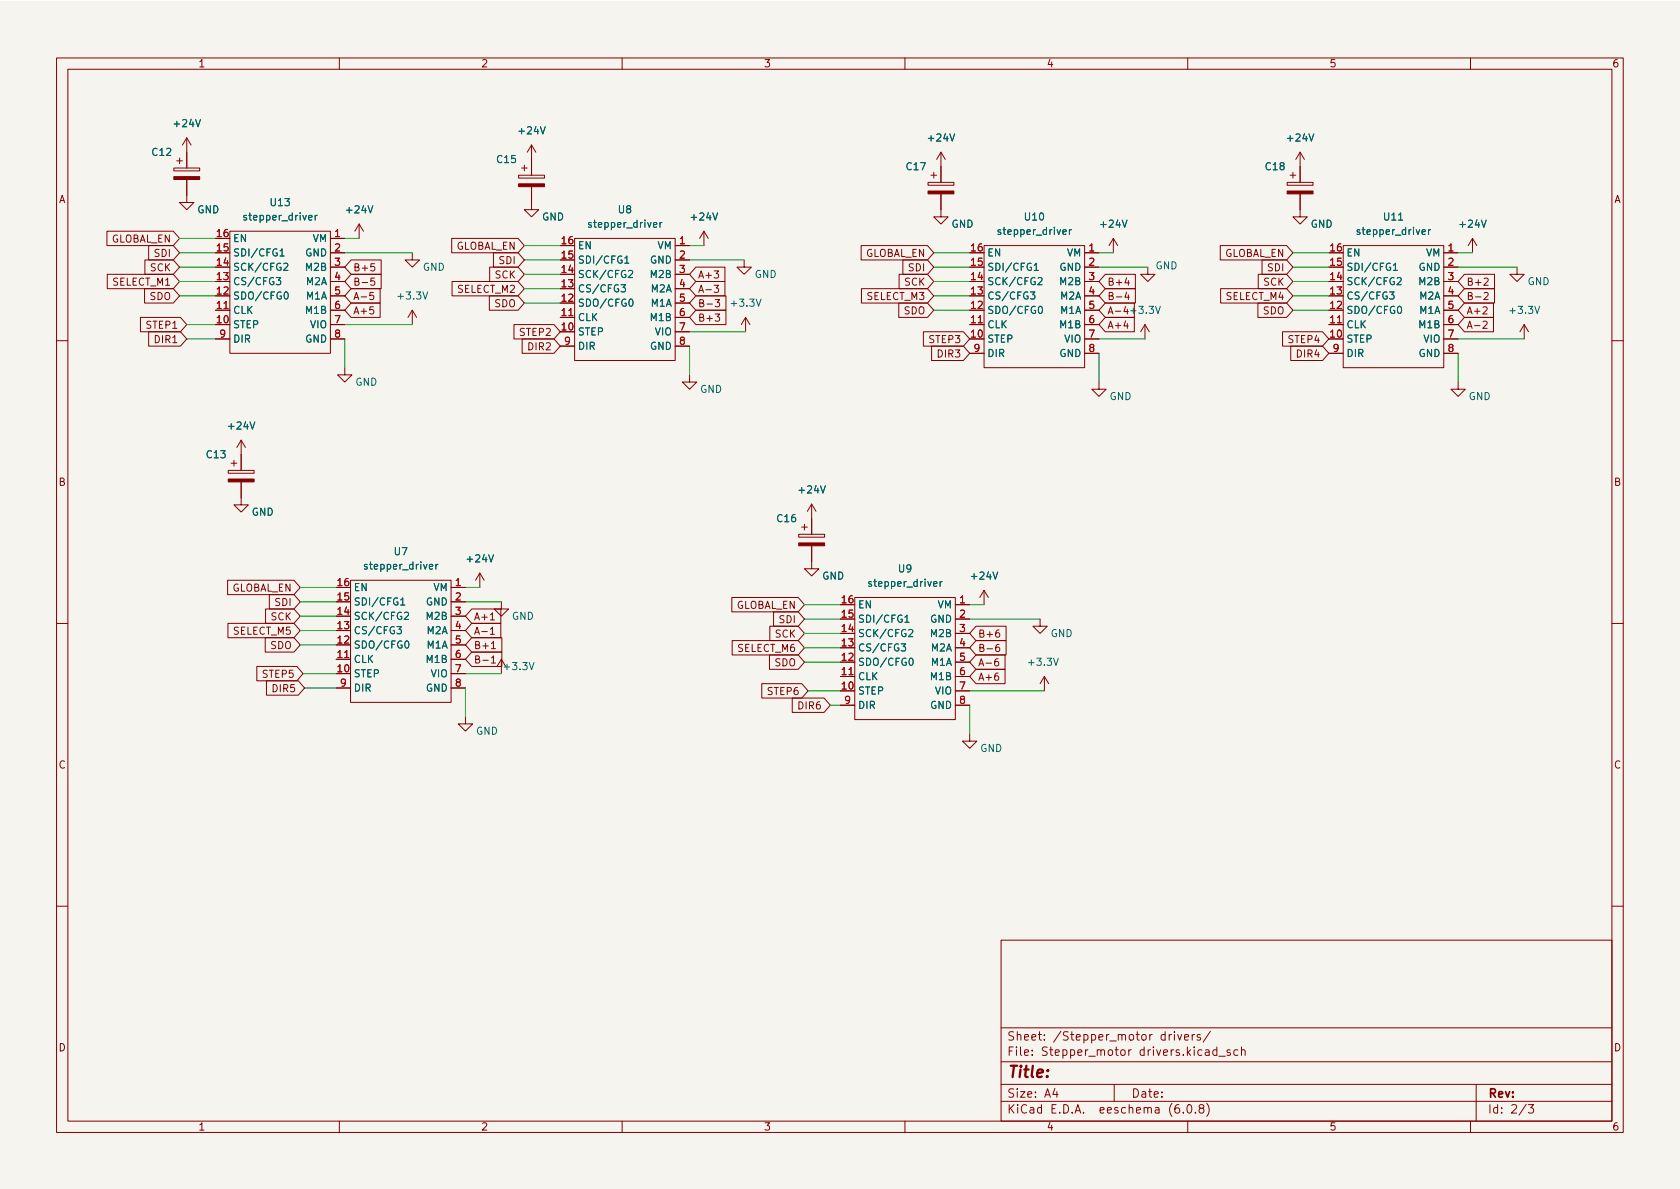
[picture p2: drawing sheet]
<svg xmlns="http://www.w3.org/2000/svg" width="297mm" height="210mm" viewBox="0 0 297 210" stroke-linecap="round" stroke-linejoin="round" font-family="sans-serif">
<path d="M0 .2h297v210.1h-297z" fill="#f5f4ef" stroke="#f5f4ef" stroke-width=".18"/>
<g fill="none" stroke="#840000" stroke-width=".18">
<path d="M10 10.2h277v190.1h-277zM12 12.2h273v186.1h-273zM60 10.2v2M110 10.2v2M160 10.2v2M210 10.2v2M260 10.2v2M30.7 29.7h4.6v.5h-4.6zM31.2 28.4h1.1M31.7 27.9v1.1M33 31.7v4.1h1.3l-1.3 1.3-1.3-1.3h1.3M33 24.4v5.3"/>
<path d="M33 24.4l-.7 1.2M33 24.4l.8 1.2M63.5 39.6l-.8 1.3M63.5 39.6v2.6M63.5 39.6l.8 1.3M91.7 31h4.6v.5h-4.6zM92.2 29.7h1M92.7 29.2v1M94 33v4.1h1.2l-1.2 1.2-1.3-1.2h1.3M94 25.6l-.8 1.3M94 25.6v5.4M94 25.6l.7 1.3"/>
<path d="M164.1 32.3h4.6v.5h-4.6zM164.6 31h1M165.1 30.5v1M166.4 34.3v4h1.2l-1.2 1.3-1.3-1.3h1.3M166.4 26.9v5.4M166.4 26.9l-.8 1.3M166.4 26.9l.7 1.3M227.6 32.3h4.6v.5h-4.6zM228.1 31h1M228.6 30.5v1M229.9 34.3v4h1.2l-1.2 1.3-1.3-1.3h1.3M229.9 26.9v5.4"/>
<path d="M229.9 26.9l-.8 1.3M229.9 26.9l.7 1.3M18.9 40.9h11.7l1.1 1.3-1.1 1.2h-11.7zM19 48.5h11.6l1.1 1.3-1.1 1.2h-11.6zM24.8 56.1h7.1l1.1 1.3-1.1 1.3h-7.1zM25.6 51h5l1.1 1.3-1.1 1.3h-5zM25.6 46h5l1.1 1.2-1.1 1.3h-5zM26.3 58.7h5.6l1.1 1.2-1.1 1.3h-5.6zM26.3 43.4h4.3l1.1 1.3-1.1 1.3h-4.3zM38.1 54.9h2.5M38.1 59.9h2.5M40.6 40.9h17.8v21.6h-17.8z"/>
<path d="M58.4 44.7h2.6M58.4 57.4h2.6M58.4 47.2h2.6M58.4 49.8h2.6M58.4 52.3h2.6M58.4 54.9h2.6M58.4 59.9h2.6M58.4 42.2h2.6M62.1 48.5h5.3v2.5h-5.3l-1.1-1.2zM62.1 51h5.1v2.6h-5.1l-1.1-1.3zM62.1 46h5.3v2.5h-5.3l-1.1-1.3zM62.1 53.6h5.1v2.5h-5.1l-1.1-1.2z"/>
<path d="M66 51.7h-.6v.6l.1-.1 .5 .1 .1 .1-.1 .5-.1 .1-.5-.1M66.2 49.2h-.6l-.1 .6 .2-.1h.5l.1 .2-.1 .4-.2 .1-.5-.1M66.2 46.6h-.6l-.1 .6 .2-.1 .5 .1 .1 .2-.1 .4-.2 .1-.5-.1M72.9 44.7v1.3h1.3l-1.3 1.2-1.3-1.2h1.3M72.9 54.9l-.8 1.2M72.9 54.9v2.5M72.9 54.9l.8 1.2M79.9 42.2h11.7l1.1 1.2-1.1 1.3h-11.7zM79.9 49.8h11.7l1.1 1.2-1.1 1.3h-11.7zM86.5 52.3h5.1l1.1 1.3-1.1 1.3h-5.1zM86.6 47.2h5l1.1 1.3-1.1 1.3h-5zM87.2 44.7h4.4l1.1 1.3-1.1 1.2h-4.4z"/>
<path d="M90.9 57.4h7l1.2 1.3-1.2 1.2h-7zM92.3 59.9h5.6l1.2 1.3-1.2 1.3h-5.6zM99.1 56.1h2.5M101.6 42.2h17.8v21.5h-17.8zM119.4 43.4h2.5M119.4 56.1h2.5M119.4 46h2.5M119.4 48.5h2.5M119.4 51h2.5M119.4 53.6h2.5M119.4 58.7h2.5M123 49.8h5.2v2.5h-5.2l-1.1-1.3z"/>
<path d="M123 47.2h5.2v2.6h-5.2l-1.1-1.3zM123 52.3h5.4v2.6h-5.4l-1.1-1.3zM123 54.9h5.4v2.5h-5.4l-1.1-1.3zM124.5 40.9l-.8 1.3M124.5 40.9v2.5M124.5 40.9l.7 1.3M126.3 50.4h.8l-.5 .5 .4 .1v.6l-.2 .1-.5-.1M126.4 53h.8l-.4 .5 .4 .1v.5l-.2 .2-.6-.2M126.4 55.5h.8l-.4 .5 .4 .1v.6l-.2 .1-.6-.1M131.6 46v1.2h1.2l-1.2 1.3-1.3-1.3h1.3M131.8 56.1l-.7 1.3M131.8 56.1v2.6"/>
<path d="M131.8 56.1l.8 1.3M152.3 43.4h11.7l1.1 1.3-1.1 1.3h-11.7zM152.3 51h11.7l1.1 1.3-1.1 1.3h-11.7zM158.9 53.6h5.1l1.1 1.3-1.1 1.2h-5.1zM159 48.5h5l1.1 1.3-1.1 1.2h-5zM159.6 46h4.4l1.1 1.2-1.1 1.3h-4.4zM163.3 58.7h7l1.1 1.2-1.1 1.3h-7zM171.4 57.4h2.6M174 43.4h17.8v21.6h-17.8zM191.8 44.7h2.5M191.8 57.4h2.5M191.8 47.2h2.5"/>
<path d="M191.8 49.8h2.5M191.8 52.3h2.5M191.8 54.9h2.5M191.8 59.9h2.5M195.4 51h5.3v2.6h-5.3l-1.1-1.3zM195.4 48.5h5.3v2.5h-5.3l-1.1-1.2zM195.4 53.6h5.2v2.5h-5.2l-1.1-1.2zM195.4 56.1h5.2v2.6h-5.2l-1.1-1.3zM196.8 42.2l-.7 1.2M196.8 42.2v2.5M196.8 42.2l.8 1.2M199 54.2l-.3 .9h.8"/>
<path d="M199 56.7l-.3 .9h.8M199.2 51.7l-.3 .9h.8M199.2 49.1l-.3 .9h.8M199.3 54.7v.8M199.5 49.6v.8M199.5 52.1v.9M202.4 57.4l-.7 1.3M202.4 57.4v2.5M202.4 57.4l.8 1.3M202.9 47.2v1.3h1.3l-1.3 1.3-1.2-1.3h1.2M215.8 43.4h11.7l1.1 1.3-1.1 1.3h-11.7zM215.8 51h11.7l1.1 1.3-1.1 1.3h-11.7z"/>
<path d="M222.4 53.6h5.1l1.1 1.3-1.1 1.2h-5.1zM222.5 48.5h5l1.1 1.3-1.1 1.2h-5zM223.1 46h4.4l1.1 1.2-1.1 1.3h-4.4zM226.8 58.7h7l1.1 1.2-1.1 1.3h-7zM234.9 57.4h2.6M237.5 43.4h17.8v21.6h-17.8zM255.3 44.7h2.5M255.3 57.4h2.5M255.3 47.2h2.5M255.3 49.8h2.5M255.3 52.3h2.5M255.3 54.9h2.5"/>
<path d="M255.3 59.9h2.5M258.9 51h5.3v2.6h-5.3l-1.1-1.3zM258.9 48.5h5.3v2.5h-5.3l-1.1-1.2zM258.9 56.1h5.2v2.6h-5.2l-1.1-1.3zM258.9 53.6h5.2v2.5h-5.2l-1.1-1.2zM260.3 42.2l-.7 1.2M260.3 42.2v2.5M260.3 42.2l.8 1.2M262.2 56.9l.5-.1 .2 .4-.7 .9h.7M262.4 51.8l.5-.1 .2 .4-.8 .9h.8M262.4 49.3l.5-.1 .2 .3-.8 .9h.8M268.2 47.2v1.3h1.3l-1.3 1.3-1.2-1.3h1.2"/>
<path d="M269.5 57.4l-.8 1.3M269.5 57.4v2.5M269.5 57.4l.8 1.3M10 60.2h2M42.6 77.8v5.4M42.6 77.8l-.7 1.3M42.6 77.8l.8 1.3M61 65v1.3h1.2l-1.2 1.3-1.3-1.3h1.3M99.1 61.2h2.5M119.4 61.2h2.5M121.9 66.3v1.3h1.3l-1.3 1.2-1.3-1.2h1.3M164.7 61.2h5.6l1.1 1.3-1.1 1.2h-5.6z"/>
<path d="M171.4 62.5h2.6M191.8 62.5h2.5M194.3 67.6v1.2h1.3l-1.3 1.3-1.3-1.3h1.3M228.2 61.2h5.6l1.1 1.3-1.1 1.2h-5.6zM234.9 62.5h2.6M255.3 62.5h2.5M257.8 67.6v1.2h1.3l-1.3 1.3-1.3-1.3h1.3M285 60.2h2M40.4 83.2h4.5v.5h-4.5zM40.9 81.9h1M41.4 81.4v1M42.6 85.2v4.1h1.3l-1.3 1.2-1.2-1.2h1.2"/>
<path d="M141.2 94.5h4.6v.5h-4.6zM141.7 93.2h1M142.2 92.7v1M143.5 96.5v4.1h1.3l-1.3 1.2-1.3-1.2h1.3M143.5 89.1v5.4M143.5 89.1l-.8 1.3M143.5 89.1l.8 1.3M10 110.2h2M40.2 102.6h11.8l1.1 1.3-1.1 1.3h-11.8zM40.3 110.2h11.7l1.1 1.3-1.1 1.3h-11.7zM45.4 117.8h7.1l1.1 1.3-1.1 1.3h-7.1zM46.9 112.8h5.1l1.1 1.2-1.1 1.3h-5.1z"/>
<path d="M47 107.7h5l1.1 1.3-1.1 1.2h-5zM47.6 105.1h4.4l1.1 1.3-1.1 1.3h-4.4zM59.4 116.6h2.6M62 102.6h17.8v21.6h-17.8zM79.8 103.9h2.5M79.8 116.6h2.5M79.8 106.4h2.5M79.8 109h2.5M79.8 111.5h2.5M79.8 114h2.5M79.8 119.1h2.5M83.4 107.7h5.1v2.5h-5.1l-1.1-1.2z"/>
<path d="M83.4 110.2h5.1v2.6h-5.1l-1.1-1.3zM83.4 115.3h5.3v2.6h-5.3l-1.1-1.3zM83.4 112.8h5.3v2.5h-5.3l-1.1-1.3zM84.8 101.3l-.7 1.3M84.8 101.3v2.6M84.8 101.3l.8 1.3M86.7 111.3l.4-.4v1.3M86.7 109.6h.7M86.7 112.2h.7M86.9 116.3l.3-.3v1.2M86.9 113.8l.3-.4v1.3M86.9 117.2h.7"/>
<path d="M86.9 114.7h.7M88.6 106.4v1.3h1.3l-1.3 1.3-1.2-1.3h1.2M88.6 116.6l-.7 1.3M88.6 116.6v2.5M88.6 116.6l.8 1.3M129.4 105.7h11.7l1.1 1.2-1.1 1.3h-11.7zM129.5 113.3h11.6l1.1 1.2-1.1 1.3h-11.6zM136 115.8h5.1l1.1 1.3-1.1 1.3h-5.1zM136.1 110.7h5l1.1 1.3-1.1 1.3h-5zM136.8 108.2h4.3l1.1 1.3-1.1 1.2h-4.3zM148.6 119.6h2.5M151.1 105.7h17.8v21.5h-17.8z"/>
<path d="M168.9 106.9h2.5M168.9 119.6h2.5M168.9 109.5h2.5M168.9 112h2.5M168.9 114.5h2.5M168.9 117.1h2.5M172.6 115.8h5.1v2.6h-5.1l-1.2-1.3zM172.6 113.3h5.3v2.5h-5.3l-1.2-1.3zM172.6 110.7h5.3v2.6h-5.3l-1.2-1.3zM172.6 118.4h5.1v2.5h-5.1l-1.2-1.3zM174 104.4l-.8 1.3M174 104.4v2.5"/>
<path d="M174 104.4l.8 1.3M176.5 116.5h-.4a.86 .86 0 0 0 0 1.3l.4-.2 .1-.4-.3-.2h-.3l-.1 .2M176.6 113.9l-.3 .1a.86 .86 0 0 0 0 1.2l.4-.1 .1-.4-.3-.3h-.2l-.3 .3M176.6 111.4l-.3 .1a.86 .86 0 0 0 0 1.2l.4-.1 .1-.5-.3-.2h-.3l-.2 .2M183.9 109.5v1.2h1.3l-1.3 1.3-1.3-1.3h1.3M184.7 119.6l-.8 1.3M184.7 119.6v2.6M184.7 119.6l.7 1.3M285 110.2h2M47.1 120.4h5.6l1.1 1.3-1.1 1.2h-5.6zM59.4 121.7h2.6M79.8 121.7h2.5"/>
<path d="M82.3 126.7v1.3h1.3l-1.3 1.3-1.3-1.3h1.3M134.7 120.9h7.1l1.1 1.3-1.1 1.2h-7.1zM140.1 123.4h5.6l1.1 1.3-1.1 1.3h-5.6zM148.6 124.7h2.5M168.9 122.2h2.5M168.9 124.7h2.5M171.4 129.8v1.3h1.3l-1.3 1.2-1.2-1.2h1.2M10 160.2h2M177 166.3h108v32h-108zM285 160.2h2M60 198.3v2M110 198.3v2"/>
<path d="M160 198.3v2M177 194.8h108M177 191.8h108M177 187.8h108M177 181.8h108M186.5 192.5l-.4 1h1M186.9 193v1M197 191.8v3M207.6 182.4v.2M207.6 182.9v1M208.2 182.9l.4 1 .3-1M208.4 195.3a.59 .59 0 0 0-.7 .7v.5l.2 .3h.4l.2-.1 .1-.5-.2-.2-.4-.1-.3 .3"/>
<path d="M209.2 196.7v.1M209.4 183.4l.7-.1v-.3l-.5-.1-.2 .2 .1 .8h.6M210 198.3v2M210.1 195.4l.1-.1a.81 .81 0 0 1 .6 .7 .81 .81 0 0 1-.3 .8h-.1a.81 .81 0 0 1-.6-.6 .81 .81 0 0 1 .3-.8zM210.8 182.9v1M211.2 182.9l-.3 .1-.1 .2M211.4 196.7v.1M212.2 183l-.3-.1-.3 .2 .1 .3 .5 .1v.4h-.6M212.3 196l-.3-.3 .1-.2 .2-.2 .4 .1 .2 .2-.1 .2-.7 .2-.1 .3 .1 .4 .2 .1h.3l.3-.3v-.2l-.3-.3M213.1 185.7h.6l.1 .9M213.4 195.1a1.72 1.72 0 0 1 0 2.3M213.8 186l-.5 .1a.29 .29 0 0 0-.2 .2 .29 .29 0 0 0 .2 .3h.5"/>
<path d="M214 182.4l-1.3 1.9M215.1 185.7l-.4-.1-.3 .3v.4l.2 .3h.5M215.1 185.1v1.5M215.5 186.8h1.1M217.5 185.7l-.4-.1-.2 .2 .1 .3 .5 .1v.4h-.6M218.9 185.7l-.5-.1-.3 .3v.4l.2 .3h.6M219.5 185.8l.2-.2 .4 .1v.9M219.5 185.1v1.5M260 198.3v2M261 191.8v6.5M269.9 195.3l-1.3 1.9M270.2 195.3h1l-.6 .6 .5 .1v.7l-.2 .1h-.5l-.2-.1"/>
</g>
<g fill="#840000" stroke="#840000" stroke-width=".18">
<path d="M40.4 84.7h4.5v.5h-4.5z"/>
<path d="M141.2 96h4.6v.5h-4.6z"/>
<path d="M227.6 33.8h4.6v.5h-4.6z"/>
<path d="M91.7 32.5h4.6v.5h-4.6z"/>
<path d="M164.1 33.8h4.6v.5h-4.6z"/>
<path d="M30.7 31.2h4.6v.5h-4.6z"/>
</g>
<g fill="none" stroke="#006464" stroke-width=".18">
<path d="M55.7 38.1v.8M56.1 38.1l-.4 .2M116.7 39.3v.9M117.1 39.3l-.4 .3M48.8 49.1h.8l-.4 .5 .4 .1v.5l-.2 .2-.6-.2M49.5 44.4l.4-.4v1.3M49.5 45.3h.7M50.2 46.7l.5-.2 .2 .4-.8 .9h.8M50.4 51.7l.1-.1a.68 .68 0 0 1 .5 .7 .68 .68 0 0 1-.5 .6l-.1-.1-.2-.4zM109.8 50.4h.8l-.4 .4 .3 .2v.5l-.2 .1-.5-.1M110.5 45.6l.3-.3v1.2M110.5 46.5h.7"/>
<path d="M111.1 47.9l.5-.1 .3 .4-.8 .9h.8M111.4 53l.1-.1a.68 .68 0 0 1 .4 .6 .68 .68 0 0 1-.4 .7 .84 .84 0 0 1-.1-1.2zM182.2 51.6h.8l-.4 .5 .3 .1v.6l-.2 .1-.5-.1M182.9 46.9l.3-.4v1.3M182.9 47.8h.7M183.5 49.2l.5-.1 .3 .3-.8 1h.8M183.8 54.2h.1a.68 .68 0 0 1 .4 .6 .68 .68 0 0 1-.4 .6 .84 .84 0 0 1-.1-1.2zM189.1 40.6v.9M189.4 40.6l-.3 .3M245.7 51.6h.8l-.4 .5 .3 .1v.6l-.2 .1-.5-.1M246.4 46.9l.3-.4v1.3M246.4 47.8h.7"/>
<path d="M247 49.2l.5-.1 .3 .3-.8 1h.8M247.3 54.2h.1a.68 .68 0 0 1 .4 .6 .68 .68 0 0 1-.4 .6 .84 .84 0 0 1-.1-1.2zM252.6 40.6v.9M252.9 40.6l-.3 .3M77.1 99.8v.8M77.4 99.8l-.3 .2M70.2 110.8h.8l-.5 .5 .4 .1v.6l-.2 .1-.5-.1M70.8 106.1l.4-.4v1.3M70.8 107h.8M71.5 108.4l.5-.1 .2 .3-.7 .9h.7M71.7 113.5l.2-.2a.68 .68 0 0 1 .4 .7 .68 .68 0 0 1-.4 .6l-.2-.1-.1-.4zM159.3 113.9h.8l-.4 .4 .4 .2v.5l-.2 .1-.6-.1"/>
<path d="M160 109.1l.4-.3v1.2M160 110h.7M160.7 111.4l.4-.1 .3 .4-.8 .9h.8M160.8 116.5l.2-.1a.68 .68 0 0 1 .5 .6 .68 .68 0 0 1-.5 .7l-.2-.2-.1-.3zM166.2 102.8v.9M166.6 102.8l-.4 .3"/>
</g>
<g fill="none" stroke="#009600" stroke-width=".18">
<path d="M31.7 44.7h6.4M31.7 52.3h6.4M31.7 47.2h6.4M31.7 49.8h6.4M31.7 42.2h6.4M33 59.9h5.1M33 57.4h5.1M61 44.7h11.9M61 42.2h2.5M61 57.4h11.9M61 59.9v5.1M92.7 46h6.4"/>
<path d="M92.7 48.5h6.4M92.7 53.6h6.4M92.7 51h6.4M92.7 43.4h6.4M121.9 58.7h9.9M121.9 46h9.7M121.9 43.4h2.6M165.1 44.7h6.3M165.1 52.3h6.3M165.1 47.2h6.3M165.1 49.8h6.3M165.1 54.9h6.3"/>
<path d="M194.3 44.7h2.5M194.3 47.2h8.6M194.3 59.9h8.1M228.6 44.7h6.3M228.6 52.3h6.3M228.6 47.2h6.3M228.6 49.8h6.3M228.6 54.9h6.3M257.8 44.7h2.5M257.8 47.2h10.4M257.8 59.9h11.7M121.9 61.2v5.1"/>
<path d="M194.3 62.5v5.1M257.8 62.5v5.1M53.1 106.4h6.3M53.1 109h6.3M53.1 111.5h6.3M53.1 114h6.3M53.1 103.9h6.3M53.6 119.1h5.8M82.3 106.4h6.3M82.3 119.1h6.3M82.3 103.9h2.5M142.2 117.1h6.4"/>
<path d="M142.2 106.9h6.4M142.2 109.5h6.4M142.2 114.5h6.4M142.2 112h6.4M171.4 106.9h2.6M171.4 109.5h12.5M53.8 121.7h5.6M82.3 121.7v5M142.9 122.2h5.7M146.8 124.7h1.8M171.4 122.2h13.3M171.4 124.7v5.1"/>
</g>
<text font-size="2.8" fill="#840000" x="178" y="190.6">Title:</text>
<g font-size="2.1" fill="#840000">
<text x="178" y="184">Sheet: /Stepper_motor drivers/</text>
<text x="178" y="186.7">File: Stepper_motor drivers.kicad_sch</text>
<text x="178" y="196.9">KiCad E.D.A. eeschema (6.0.8)</text>
<text x="178" y="194.1">Size: A4</text>
<text x="200" y="194.1">Date:</text>
<text x="263" y="194.1">Rev:</text>
<text x="263" y="196.9">Id: 2/3</text>
</g>
<g font-size="1.8" fill="#840000">
<text x="35" y="11.9">1</text>
<text x="85" y="11.9">2</text>
<text x="135" y="11.9">3</text>
<text x="185" y="11.9">4</text>
<text x="235" y="11.9">5</text>
<text x="285" y="11.9">6</text>
<text x="10.3" y="35.9">A</text>
<text x="285.3" y="35.9">A</text>
<text x="19.4" y="42.9">GLOBAL_EN</text>
<text x="26.6" y="48">SCK</text>
<text x="27.4" y="45.4">SDI</text>
<text x="62.4" y="48">B+5</text>
<text x="80.4" y="44.2">GLOBAL_EN</text>
<text x="88.3" y="46.7">SDI</text>
<text x="152.8" y="45.4">GLOBAL_EN</text>
<text x="160.7" y="48">SDI</text>
<text x="216.3" y="45.4">GLOBAL_EN</text>
<text x="224.2" y="48">SDI</text>
<text x="19.9" y="50.5">SELECT_M1</text>
<text x="26.5" y="53">SDO</text>
<text x="62.4" y="50.5">B-5</text>
<text x="62.4" y="53">A-5</text>
<text x="80.9" y="51.8">SELECT_M2</text>
<text x="87.5" y="49.2">SCK</text>
<text x="123.3" y="51.8">A-3</text>
<text x="123.3" y="49.2">A+3</text>
<text x="153.3" y="53">SELECT_M3</text>
<text x="159.9" y="50.5">SCK</text>
<text x="195.7" y="53">B-4</text>
<text x="195.7" y="50.5">B+4</text>
<text x="216.8" y="53">SELECT_M4</text>
<text x="223.4" y="50.5">SCK</text>
<text x="259.2" y="53">B-2</text>
<text x="259.2" y="50.5">B+2</text>
<text x="26" y="58.1">STEP1</text>
<text x="62.4" y="55.6">A+5</text>
<text x="87.4" y="54.3">SDO</text>
<text x="92" y="59.4">STEP2</text>
<text x="123.3" y="54.3">B-3</text>
<text x="123.3" y="56.9">B+3</text>
<text x="159.8" y="55.6">SDO</text>
<text x="195.7" y="55.6">A-4</text>
<text x="195.7" y="58.1">A+4</text>
<text x="223.3" y="55.6">SDO</text>
<text x="259.2" y="58.1">A-2</text>
<text x="259.2" y="55.6">A+2</text>
<text x="27.6" y="60.7">DIR1</text>
<text x="93.6" y="61.9">DIR2</text>
<text x="164.4" y="60.7">STEP3</text>
<text x="166" y="63.2">DIR3</text>
<text x="227.9" y="60.7">STEP4</text>
<text x="229.5" y="63.2">DIR4</text>
<text x="10.3" y="85.9">B</text>
<text x="285.3" y="85.9">B</text>
<text x="40.7" y="104.6">GLOBAL_EN</text>
<text x="48.7" y="107.1">SDI</text>
<text x="129.9" y="107.7">GLOBAL_EN</text>
<text x="41.2" y="112.2">SELECT_M5</text>
<text x="47.9" y="109.7">SCK</text>
<text x="83.7" y="109.7">A+1</text>
<text x="83.7" y="112.2">A-1</text>
<text x="137.1" y="112.7">SCK</text>
<text x="137.9" y="110.2">SDI</text>
<text x="172.9" y="112.7">B+6</text>
<text x="46.6" y="119.8">STEP5</text>
<text x="47.8" y="114.8">SDO</text>
<text x="83.7" y="117.3">B-1</text>
<text x="83.7" y="114.8">B+1</text>
<text x="130.4" y="115.3">SELECT_M6</text>
<text x="137" y="117.8">SDO</text>
<text x="172.9" y="117.8">A-6</text>
<text x="172.9" y="115.3">B-6</text>
<text x="48.4" y="122.4">DIR5</text>
<text x="135.8" y="122.9">STEP6</text>
<text x="141.4" y="125.4">DIR6</text>
<text x="172.9" y="120.4">A+6</text>
<text x="10.3" y="135.9">C</text>
<text x="285.3" y="135.9">C</text>
<text x="10.3" y="185.9">D</text>
<text x="285.3" y="185.9">D</text>
<text x="35" y="199.9">1</text>
<text x="85" y="199.9">2</text>
<text x="135" y="199.9">3</text>
<text x="185" y="199.9">4</text>
<text x="235" y="199.9">5</text>
<text x="285" y="199.9">6</text>
</g>
<g font-size="1.8" fill="#006464">
<text x="30.9" y="22.5">+24V</text>
<text x="91.9" y="23.7">+24V</text>
<text x="27" y="27.6">C12</text>
<text x="87.9" y="28.8">C15</text>
<text x="164.3" y="25">+24V</text>
<text x="227.8" y="25">+24V</text>
<text x="160.3" y="30.1">C17</text>
<text x="223.8" y="30.1">C18</text>
<text x="34.9" y="37.7">GND</text>
<text x="43.4" y="39">stepper_driver</text>
<text x="47.9" y="36.4">U13</text>
<text x="61.4" y="37.7">+24V</text>
<text x="95.8" y="39">GND</text>
<text x="104.3" y="40.3">stepper_driver</text>
<text x="109.4" y="37.7">U8</text>
<text x="122.4" y="39">+24V</text>
<text x="168.2" y="40.3">GND</text>
<text x="176.7" y="41.5">stepper_driver</text>
<text x="181.3" y="39">U10</text>
<text x="194.8" y="40.3">+24V</text>
<text x="231.7" y="40.3">GND</text>
<text x="240.2" y="41.5">stepper_driver</text>
<text x="244.8" y="39">U11</text>
<text x="258.3" y="40.3">+24V</text>
<text x="41.1" y="47.9">SCK/CFG2</text>
<text x="41.1" y="45.3">SDI/CFG1</text>
<text x="41.1" y="42.8">EN</text>
<text x="54" y="45.3">GND</text>
<text x="54.2" y="47.9">M2B</text>
<text x="55.3" y="42.8">VM</text>
<text x="74.7" y="47.9">GND</text>
<text x="102.1" y="46.6">SDI/CFG1</text>
<text x="102.1" y="44.1">EN</text>
<text x="114.9" y="46.6">GND</text>
<text x="116.2" y="44.1">VM</text>
<text x="174.5" y="47.9">SDI/CFG1</text>
<text x="174.5" y="45.3">EN</text>
<text x="187.3" y="47.9">GND</text>
<text x="188.6" y="45.3">VM</text>
<text x="204.3" y="47.6">GND</text>
<text x="238" y="47.9">SDI/CFG1</text>
<text x="238" y="45.3">EN</text>
<text x="250.8" y="47.9">GND</text>
<text x="252.1" y="45.3">VM</text>
<text x="41.1" y="53">SDO/CFG0</text>
<text x="41.1" y="50.4">CS/CFG3</text>
<text x="54.2" y="50.4">M2A</text>
<text x="54.2" y="53">M1A</text>
<text x="70.6" y="53">+3.3V</text>
<text x="102.1" y="51.7">CS/CFG3</text>
<text x="102.1" y="49.1">SCK/CFG2</text>
<text x="115.1" y="49.1">M2B</text>
<text x="115.1" y="51.7">M2A</text>
<text x="133.4" y="49.1">GND</text>
<text x="174.5" y="53">CS/CFG3</text>
<text x="174.5" y="50.4">SCK/CFG2</text>
<text x="187.5" y="50.4">M2B</text>
<text x="187.5" y="53">M2A</text>
<text x="238" y="53">CS/CFG3</text>
<text x="238" y="50.4">SCK/CFG2</text>
<text x="251" y="50.4">M2B</text>
<text x="251" y="53">M2A</text>
<text x="270.1" y="50.4">GND</text>
<text x="41.1" y="58">STEP</text>
<text x="41.1" y="55.5">CLK</text>
<text x="54.2" y="55.5">M1B</text>
<text x="54.9" y="58">VIO</text>
<text x="102.1" y="59.3">STEP</text>
<text x="102.1" y="56.8">CLK</text>
<text x="102.1" y="54.2">SDO/CFG0</text>
<text x="115.1" y="54.2">M1A</text>
<text x="115.1" y="56.8">M1B</text>
<text x="115.8" y="59.3">VIO</text>
<text x="129.5" y="54.2">+3.3V</text>
<text x="174.5" y="58">CLK</text>
<text x="174.5" y="55.5">SDO/CFG0</text>
<text x="187.5" y="55.5">M1A</text>
<text x="187.5" y="58">M1B</text>
<text x="200.1" y="55.5">+3.3V</text>
<text x="238" y="58">CLK</text>
<text x="238" y="55.5">SDO/CFG0</text>
<text x="251" y="55.5">M1A</text>
<text x="251" y="58">M1B</text>
<text x="267.2" y="55.5">+3.3V</text>
<text x="41.1" y="60.6">DIR</text>
<text x="54" y="60.6">GND</text>
<text x="102.1" y="61.8">DIR</text>
<text x="114.9" y="61.8">GND</text>
<text x="174.5" y="60.6">STEP</text>
<text x="174.5" y="63.1">DIR</text>
<text x="187.3" y="63.1">GND</text>
<text x="188.2" y="60.6">VIO</text>
<text x="238" y="60.6">STEP</text>
<text x="238" y="63.1">DIR</text>
<text x="250.8" y="63.1">GND</text>
<text x="251.7" y="60.6">VIO</text>
<text x="62.8" y="68.2">GND</text>
<text x="123.8" y="69.5">GND</text>
<text x="196.2" y="70.7">GND</text>
<text x="259.7" y="70.7">GND</text>
<text x="40.5" y="75.9">+24V</text>
<text x="36.6" y="81">C13</text>
<text x="141.4" y="87.2">+24V</text>
<text x="44.5" y="91.2">GND</text>
<text x="137.5" y="92.3">C16</text>
<text x="64.7" y="100.7">stepper_driver</text>
<text x="69.7" y="98.2">U7</text>
<text x="82.7" y="99.4">+24V</text>
<text x="158.9" y="101.2">U9</text>
<text x="62.5" y="107.1">SDI/CFG1</text>
<text x="62.5" y="104.5">EN</text>
<text x="75.3" y="107.1">GND</text>
<text x="76.6" y="104.5">VM</text>
<text x="145.4" y="102.5">GND</text>
<text x="151.6" y="107.6">EN</text>
<text x="153.9" y="103.8">stepper_driver</text>
<text x="165.7" y="107.6">VM</text>
<text x="171.9" y="102.5">+24V</text>
<text x="62.5" y="112.1">CS/CFG3</text>
<text x="62.5" y="109.6">SCK/CFG2</text>
<text x="75.5" y="109.6">M2B</text>
<text x="75.5" y="112.1">M2A</text>
<text x="90.5" y="109.6">GND</text>
<text x="151.6" y="112.6">SCK/CFG2</text>
<text x="151.6" y="110.1">SDI/CFG1</text>
<text x="164.5" y="110.1">GND</text>
<text x="164.7" y="112.6">M2B</text>
<text x="185.7" y="112.6">GND</text>
<text x="62.5" y="119.8">STEP</text>
<text x="62.5" y="117.2">CLK</text>
<text x="62.5" y="114.7">SDO/CFG0</text>
<text x="75.5" y="114.7">M1A</text>
<text x="75.5" y="117.2">M1B</text>
<text x="76.2" y="119.8">VIO</text>
<text x="89.4" y="118.5">+3.3V</text>
<text x="151.6" y="117.7">SDO/CFG0</text>
<text x="151.6" y="115.2">CS/CFG3</text>
<text x="164.7" y="115.2">M2A</text>
<text x="164.7" y="117.7">M1A</text>
<text x="182.1" y="117.7">+3.3V</text>
<text x="62.5" y="122.3">DIR</text>
<text x="75.3" y="122.3">GND</text>
<text x="151.6" y="122.8">STEP</text>
<text x="151.6" y="120.3">CLK</text>
<text x="151.6" y="125.3">DIR</text>
<text x="164.5" y="125.3">GND</text>
<text x="164.7" y="120.3">M1B</text>
<text x="165.4" y="122.8">VIO</text>
<text x="84.1" y="129.9">GND</text>
<text x="173.3" y="133">GND</text>
</g>
<g font-size="1.8" fill="#a90000">
<text x="38.4" y="41.9">16</text>
<text x="59.2" y="41.9">1</text>
<text x="38.4" y="47">14</text>
<text x="38.4" y="44.4">15</text>
<text x="59.2" y="44.4">2</text>
<text x="59.2" y="47">3</text>
<text x="99.3" y="45.7">15</text>
<text x="99.3" y="43.2">16</text>
<text x="120.2" y="43.2">1</text>
<text x="120.2" y="45.7">2</text>
<text x="171.7" y="47">15</text>
<text x="171.7" y="44.4">16</text>
<text x="192.5" y="44.4">1</text>
<text x="192.5" y="47">2</text>
<text x="235.2" y="47">15</text>
<text x="235.2" y="44.4">16</text>
<text x="256" y="44.4">1</text>
<text x="256" y="47">2</text>
<text x="38.4" y="52.1">12</text>
<text x="38.4" y="49.5">13</text>
<text x="59.2" y="49.5">4</text>
<text x="59.2" y="52.1">5</text>
<text x="99.3" y="53.3">12</text>
<text x="99.3" y="50.8">13</text>
<text x="99.3" y="48.3">14</text>
<text x="120.2" y="48.3">3</text>
<text x="120.2" y="50.8">4</text>
<text x="120.2" y="53.3">5</text>
<text x="171.7" y="52.1">13</text>
<text x="171.7" y="49.5">14</text>
<text x="192.5" y="49.5">3</text>
<text x="192.5" y="52.1">4</text>
<text x="235.2" y="52.1">13</text>
<text x="235.2" y="49.5">14</text>
<text x="256" y="49.5">3</text>
<text x="256" y="52.1">4</text>
<text x="38.4" y="57.1">10</text>
<text x="38.4" y="54.6">11</text>
<text x="38.9" y="59.7">9</text>
<text x="59.2" y="54.6">6</text>
<text x="59.2" y="57.1">7</text>
<text x="59.2" y="59.7">8</text>
<text x="99.3" y="58.4">10</text>
<text x="99.3" y="55.9">11</text>
<text x="120.2" y="55.9">6</text>
<text x="120.2" y="58.4">7</text>
<text x="171.7" y="59.7">10</text>
<text x="171.7" y="57.1">11</text>
<text x="171.7" y="54.6">12</text>
<text x="192.5" y="54.6">5</text>
<text x="192.5" y="57.1">6</text>
<text x="192.5" y="59.7">7</text>
<text x="235.2" y="59.7">10</text>
<text x="235.2" y="57.1">11</text>
<text x="235.2" y="54.6">12</text>
<text x="256" y="54.6">5</text>
<text x="256" y="57.1">6</text>
<text x="256" y="59.7">7</text>
<text x="99.8" y="61">9</text>
<text x="120.2" y="61">8</text>
<text x="172.2" y="62.2">9</text>
<text x="192.5" y="62.2">8</text>
<text x="235.7" y="62.2">9</text>
<text x="256" y="62.2">8</text>
<text x="59.7" y="106.2">15</text>
<text x="59.7" y="103.6">16</text>
<text x="80.5" y="103.6">1</text>
<text x="80.5" y="106.2">2</text>
<text x="148.9" y="106.7">16</text>
<text x="169.7" y="106.7">1</text>
<text x="59.7" y="113.8">12</text>
<text x="59.7" y="111.2">13</text>
<text x="59.7" y="108.7">14</text>
<text x="80.5" y="108.7">3</text>
<text x="80.5" y="111.2">4</text>
<text x="80.5" y="113.8">5</text>
<text x="148.9" y="111.8">14</text>
<text x="148.9" y="109.2">15</text>
<text x="169.7" y="109.2">2</text>
<text x="169.7" y="111.8">3</text>
<text x="59.7" y="118.9">10</text>
<text x="59.7" y="116.3">11</text>
<text x="80.5" y="116.3">6</text>
<text x="80.5" y="118.9">7</text>
<text x="148.9" y="119.4">11</text>
<text x="148.9" y="116.8">12</text>
<text x="148.9" y="114.3">13</text>
<text x="169.7" y="114.3">4</text>
<text x="169.7" y="116.8">5</text>
<text x="169.7" y="119.4">6</text>
<text x="60.2" y="121.4">9</text>
<text x="80.5" y="121.4">8</text>
<text x="148.9" y="121.9">10</text>
<text x="149.4" y="124.5">9</text>
<text x="169.7" y="121.9">7</text>
<text x="169.7" y="124.5">8</text>
</g>
</svg>
